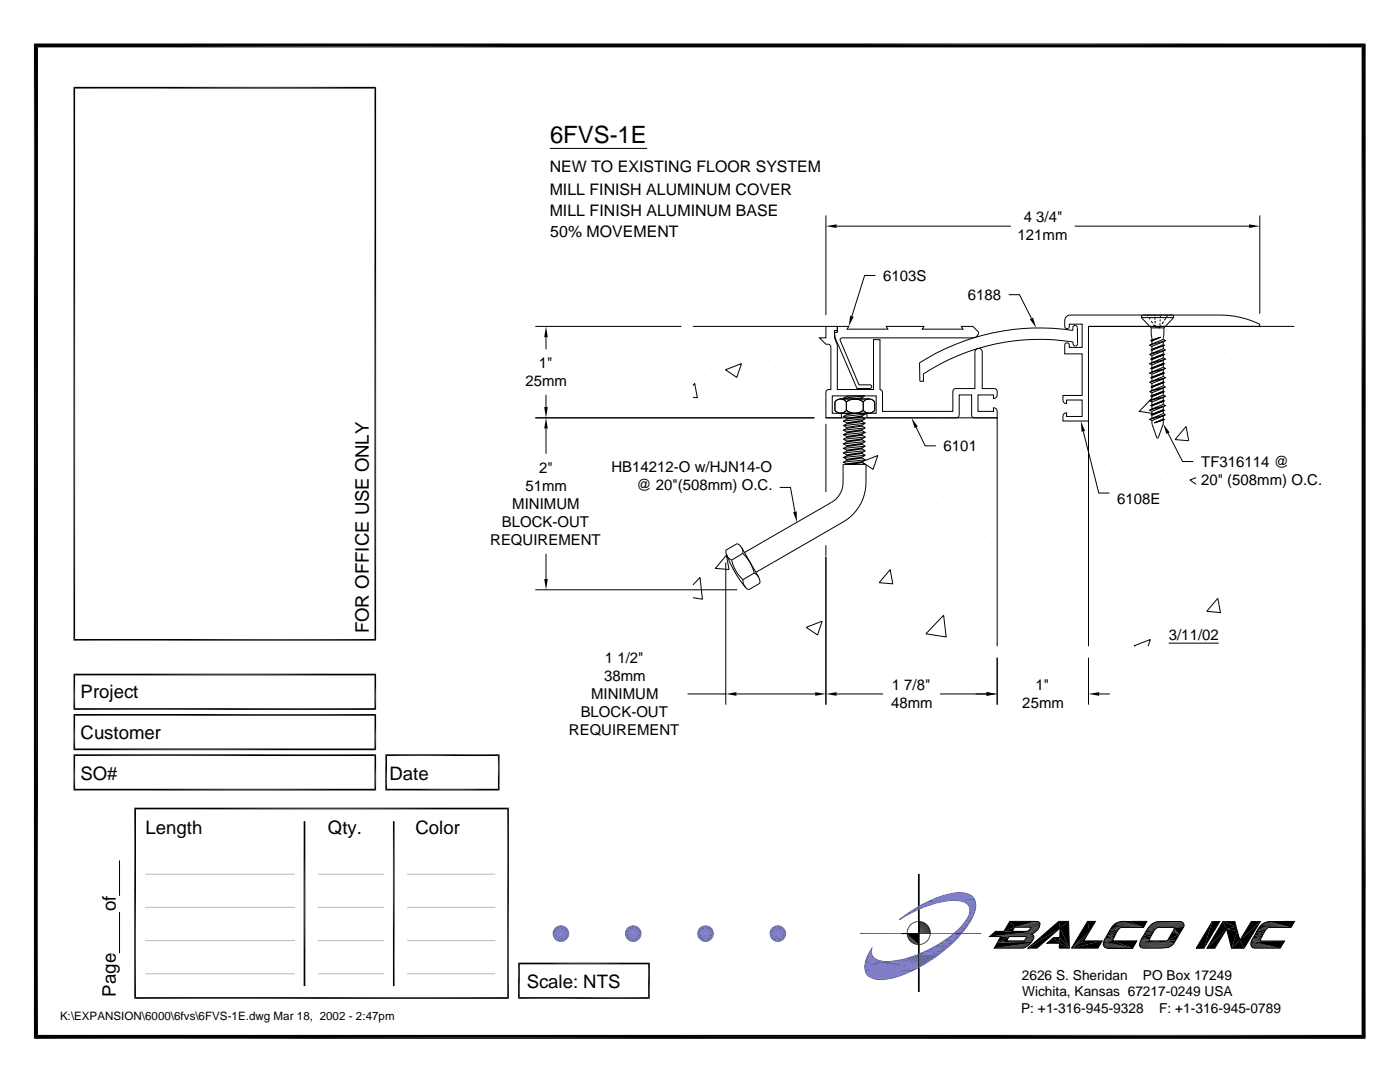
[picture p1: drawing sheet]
<svg xmlns="http://www.w3.org/2000/svg" width="279mm" height="216mm" viewBox="0 0 279 216" stroke-linecap="round" stroke-linejoin="round" font-family="sans-serif">
<g fill="none" stroke="#000" stroke-width=".2">
<path d="M7.2 9.1h264.9v197.8h-264.9zM109.7 29.6h19.4M164.8 43v19.9M167 45.1h34.7M174.7 55h-2.1l-2.6 8.1M201.3 58.8h2.2l2.3 4.7M214.5 45.1h34.8M251.4 43v19.6M106.8 65.1h29.2M109 67.3v2.4M109 78.8v2.4M138.3 65.1h26.5"/>
<path d="M138.3 76.9l.3-.4 .6 2.9-.9-.1M142 73.6h.1M148 72.6l-3.2 1.2 2.2 1.5 1-2.7M150.3 70.9h.1M151.1 68.2h.1M153.4 72.1h.1M157.7 67.7h.1M164.8 65.1h2.3v.9h-.5v1.4l.5 1.5v8.8h7.2v-9.9h1.3v9.9l.4 .2 .1 .4v3.8h14.1v-4a.58 .58 0 0 1 .5-.6h3.9v-7.3a.74 .74 0 0 1 .7-.7 .74 .74 0 0 1 .7 .7v7.3h2.4a.58 .58 0 0 1 .6 .6 1.23 1.23 0 0 1-.3 1.3l-.4 .1v-.7h-3.1v3.3h3.1v-.7h.2a.63 .63 0 0 1 .5 .7v1.3h-4.5a.54 .54 0 0 1-.6-.6v-4h-2.5v4a.54 .54 0 0 1-.5 .6h-17.9v-.9h1.9v-3.5h-8.8v3.5h1.8v.9h-3.1v-5.1a.54 .54 0 0 1 .6-.6h.4v-8.4a.58 .58 0 0 0-.5-.6h-.5l-1.2-1.3h1.2zM167.1 65.1h2.3l-.3 .6h8.1l-.3-.6h7.5l-.3 .6h8.1l-.3-.6h2.3l1.1 1.2a1.16 1.16 0 0 1-1.1 1.1l-26.3 .1-.2 .2v.3l3.7 8.8h2.2a.36 .36 0 0 1 .4 .4 .36 .36 0 0 1-.4 .3h-2.6l-4.3-10.1-.1-1.1h.5zM167.8 79.6h5.6M172.1 79.5v-.1l-1.8 .2M172.1 79.5l-.5 .1"/>
<path d="M172.1 79.5l.1 .1M172.5 79h-2.9l-.6 .1-.7 .4 .3 .1M172.5 79l-4.2 .5M172.5 79l-.4 .4M183.5 72.4a44.7 44.7 0 0 1 30.6-6.5v-.5a.46 .46 0 0 1 .4-.5 .46 .46 0 0 1 .5 .5l.1 3.2a.46 .46 0 0 1-.5 .4 .46 .46 0 0 1-.5-.4v-.4a42.4 42.4 0 0 0-29.8 6.4v1.5h-.7zM212.8 63.2l.8-.3h29.8a17.8 17.8 0 0 1 8 1.8v.3l-.3 .1h-33.9v18.9h-5.1l.1-1.1 .4-.5h.3v.7h3.1v-3.3h-3.1v.7l-.5-.1-.2-.3-.1-1.2h3.9v-8.3h-3.5v-1.7a.46 .46 0 0 1 .4-.5 .46 .46 0 0 1 .5 .5v.4h2.6v-4.6h-2.6v.5a.46 .46 0 0 1-.5 .4 .46 .46 0 0 1-.4-.4 2.13 2.13 0 0 1 .3-2zM220.6 73.8h.1M227.8 63.4l.1-.5h.1h6h.2v.5M227.8 63.4l1.9 2 .2 2.4-.2 .2 .2 .1v.5l-.5 .3 .5 .2v.6l-.2 .1M227.8 63.4h6.4M229 62.9l.1 .2M229.3 63.4l.2 .3"/>
<path d="M229.4 76.3l.5 .2v.6M229.4 78.1l.5 .3v.6l-.2 .1 .2 .1v.6l-.5 .2 .5 .2v.6l-.2 .1 .2 .1v.6l-.5 .3 .5 .2M229.4 70.7l.5 .3M229.7 77.2l.2 .1v.6l-.5 .2M229.7 69.8l.2 .1M229.7 65.4h2.6M229.8 64.1l.2 .4M229.9 71v.5l-.2 .1 .2 .2M229.9 69.9v.6l-.5 .2M229.9 71.8v.5l-.5 .3 .5 .2v.6l-.2 .1 .2 .1v.6l-.5 .2 .5 .3M229.9 74.7v.5l-.2 .2 .2 .1v.6l-.5 .2M229.9 67.8l1.7-.5-1.7 .8"/>
<path d="M229.9 79.5l-2.5 2.6 2.5 .4M229.9 77.1l-.2 .1M230.2 64.8l.3 .3M230.4 62.9h.1M230.5 63.2v.1M230.5 63.4v.4M230.5 64.1v.4M230.5 64.9l.1 .3M230.6 65.3h.2M231 65.3h.4M231.5 64.5v.4M231.5 63.7v.4"/>
<path d="M231.6 63v.3M231.6 67.3l-1.9 .7M231.7 64.9l-.2 .4v-.2M232.2 70.8v.6l.4 .2-.4 .3M232.2 70.6l.2 .1-.2 .1M232.2 72.5l.2 .1-.2 .1M232.2 73.3l.4 .2-.4 .2M232.2 74.3l.2 .1-.2 .1M232.2 75.1l.4 .3-.4 .2M232.2 75.6v.6l.2 .1M232.2 77.4v.6l.2 .1M232.2 78.8l.4 .3-.4 .2"/>
<path d="M232.2 79.9l.2 .1-.2 .1M232.2 67.7l.4 .3-.4 .2M232.2 68.8l.2 .1-.2 .1M232.2 69l-2.3 .9M232.2 69.6l-2.3 .9M232.2 75.6l-2.3 .9M232.2 76.2l-2.3 .9M232.2 70l-2.3 1M232.2 70.6l-2.3 .9M232.2 70.8l-2.3 1M232.2 71.9l-2.3 .9M232.2 71.4l-2.3 .9"/>
<path d="M232.2 73.7l-2.3 1M232.2 73.3l-2.3 .9M232.2 72.5l-2.3 .9M232.2 72.7l-2.3 .9M232.2 75.1l-2.3 1M232.2 74.3l-2.3 .9M232.2 74.5l-2.3 1M232.2 78.3l-2.3 .9M232.2 79.9l-2.3 .9M232.2 79.3l-2.3 .9M232.2 78.8l-2.3 1M232.2 78l-2.3 1"/>
<path d="M232.2 77.4l-2.3 1M232.2 77l-2.3 .9M232.2 76.4l-2.3 .9M232.2 68.2v.6M232.2 69v.6M232.2 70v.6M232.2 71.9v.6M232.2 72.7v.6M232.2 73.7v.6M232.2 74.5v.6M232.2 78.3v.5M232.2 79.3v.6"/>
<path d="M232.2 77l.4 .2M232.2 68.2l-2.3 .9M232.2 67.7l-2.3 .9M232.2 68.8l-2.3 .9M232.2 69.6l.4 .2M232.2 64.2l-.3 .4M232.3 65.4l-.1 2.3M232.4 76.3l-.2 .1v.6M232.4 70.7l-2.7 .9M232.4 72.6l-2.7 .9M232.4 74.4l-2.7 1M232.4 80l-2.7 .9"/>
<path d="M232.4 78.1l-2.7 1M232.4 76.3l-2.7 .9M232.4 78.1l-.2 .2M232.4 68.9l-2.7 .9M232.6 69.8l-.4 .2M232.6 69.8l-3.2 .9M232.6 71.6l-3.2 1M232.6 75.4l-3.2 .9M232.6 73.5l-3.2 .9M232.6 77.2l-3.2 .9M232.6 79.1l-3.2 .9M232.6 77.2l-.4 .2"/>
<path d="M232.6 68l-3.2 .9M232.7 63.5l-.3 .4M233 62.9l-.2 .4M234.2 63.4l-1.9 2M244.3 70.4h.1M244.9 76.4h.1M254.8 79.8h.1M255 71.8h.1M256.3 74.9h.1M258.3 65.1h-41.1v63.8M106.8 83.4h55.7M109 85.5v5.1"/>
<path d="M141.4 90h.1M150.5 83.3h.1M155.6 97.3h2.2l.8 4.8M158.4 97.1h.1M158.6 87.8h.1M164.8 83.4h34.2v45.5M164.8 84.6v13.6M167.8 82.5h5.6M168.3 87.7l.7 .3v.2M168.3 91.3l.7 .4M168.3 84.9l.7 .4M168.3 86.7l.7 .4"/>
<path d="M168.8 82.5l.2 .2M168.9 81.9a2.69 2.69 0 0 0 3.4 0M168.9 80.2a2.69 2.69 0 0 1 3.4 0M168.9 80.2a1.4 1.4 0 0 0-2.3 0v1.7a1.4 1.4 0 0 0 2.3 0M168.9 80.2v1.7M169 91.9l-.7 .3 .7 .4M169 88.2l-.7 .4 .7 .3M169 89.1l-.7 .4 .7 .3M169 90l-.7 .4 .7 .3M169 85.5l-.7 .3 .7 .4M169 82.7l-.7 .4 .7 .4M169 83.7l-.7 .3 .7 .4"/>
<path d="M169 91l-.7 .3M169 83.5v.2M169 84.4v.2M169 85.3v.2M169 86.2v.2M169 87.1v.2M169 88.9v.2M169 89.8v.2M169 90.7v.3M169 91.7v.2M169 92.6v.1M169 84.6l-.7 .3"/>
<path d="M169 86.4l-.7 .3M169 87.3l-.7 .4M169.5 82.5h-.5M170.9 82.5l-1.9 .2M172.1 91.2v.2l.6 .4-.6 .3M172.1 92.1v.2l.6 .4M172.1 84.8v.2l.6 .4M172.1 85.9l.6 .4-.6 .3v.2M172.1 86.8l.6 .4-.6 .4v.2M172.1 83.9v.2l.6 .4M172.1 83.9l-3.1 .5M172.1 83.2l-3.1 .5"/>
<path d="M172.1 83l-3.1 .5M172.1 84.8l-3.1 .5M172.1 84.1l-3.1 .5M172.1 85.7l-3.1 .5M172.1 86.6l-3.1 .5M172.1 85.9l-3.1 .5M172.1 87.6l-3.1 .4M172.1 86.8l-3.1 .5M172.1 87.8l-3.1 .4M172.1 91.2l-3.1 .5M172.1 90.5l-3.1 .5M172.1 89.4l-3.1 .4"/>
<path d="M172.1 90.3l-3.1 .4M172.1 89.6l-3.1 .4M172.1 91.4l-3.1 .5M172.1 88.5l-3.1 .4M172.1 88.7l-3.1 .4M172.1 92.3l-2.5 .4M172.1 92.1l-3.1 .5M172.1 85l-3.1 .5M172.1 87.8l.6 .3M172.1 89.6l.6 .3M172.1 88.7l.6 .3M172.1 85.7v.2"/>
<path d="M172.1 92.2l.7 .5M172.1 92.1l3.1-1.2-1 2.8-1.4-1M172.3 80.2a1.4 1.4 0 0 1 2.3 0v1.7a1.4 1.4 0 0 1-2.3 0M172.3 80.2v1.7M172.4 82.5l.3 .1-.6 .4v.2l.6 .3M172.7 88.1l-.6 .4v.2M172.7 89l-.6 .4v.2M172.7 89.9l-.6 .4v.2l.6 .3M172.7 83.5l-4.4 .5M172.7 82.6l-4.4 .5M172.7 84.5l-4.4 .4M172.7 90.8l-4.4 .5"/>
<path d="M172.7 86.3l-4.4 .4M172.7 87.2l-4.4 .5M172.7 88.1l-4.4 .5M172.7 89l-4.4 .5M172.7 89.9l-4.4 .5M172.7 91.8l-4.4 .4M172.7 85.4l-4.4 .4M172.7 90.8l-.6 .4M172.7 84.5l-.6 .3M172.7 85.4l-.6 .3M172.7 83.5l-.6 .4M173.1 92h.1"/>
<path d="M173.6 95.1h.1M175 93.5h.1M182.7 98.1h.1M182.9 85.3l1.7 3.7h2.2M187.4 84h.1M197 91.9h.1M197.4 93h.1M216.2 86.1l3.1 12.3h2.1M220 88.9h.1M221.8 94.1h.1M228.2 84.4h.1M229.7 82.8l.2 .1"/>
<path d="M229.9 82.1v.6l-.2 .1M229.9 83.5l-.5 .2 .5 .2M229.9 82.9v.6M232.2 83.8l-.1 .9-.9 2.6-.2 .1-.2-.1-.9-2.6v-.8M232.2 82v.5l.4 .3M232.2 80.7l.4 .2-.4 .3M232.2 81.7l.2 .2-.2 .1M232.2 83.6l.2 .1-.2 .1M232.2 81.7l-2.3 1M232.2 80.1l-2.3 .9M232.2 81.2l-2.3 .9M232.2 80.7l-2.3 .9"/>
<path d="M232.2 83l-2.3 .9M232.2 82l-2.3 .9M232.2 82.5l-2.3 1M232.2 80.1v.6M232.2 81.2v.5M232.2 83v.6M232.2 83.6l-1.8 .8M232.4 83.7l-2 .7 1.8-.6M232.4 81.9l-2.7 .9M232.6 80.9l-3.2 1M232.6 82.8l-3.2 .9M232.6 82.8l-.4 .2"/>
<path d="M232.9 94.4h.1M233.1 86.4l2.9 5.7h2.1M236.7 85.1l.5 2.8-2.7-.2zM238.7 95.3l-1.2 .5 1.2 .8M243.7 85.5h.1M106.8 117.7h40.3M109 110.5v5M138.3 116.7l1.4-1.5 .5 4.4-1.9-.3M139.7 114.2h.1M144.8 112.2v28.4M144.9 110.6a23.6 23.6 0 0 0 3.9 6.6M145 110.8l.5 2.8-2.7-.2z"/>
<path d="M146 111.8l.2 .7a7.7 7.7 0 0 0 2.1 3.2M146.7 105.7h.1M147.1 108.5l-2.3 1.3a2.02 2.02 0 0 0 1.2 2M147.1 108.5a1.85 1.85 0 0 1 1.2 1.9M148 109.3l3.4 5.9M148.3 110.4l1.4 1.8 .8 2.1M148.3 110.4l-2.3 1.4M148.6 110.3l17.4-10.1a4.6 4.6 0 0 0 2.3-3.9v-3.6h4.5a16.8 16.8 0 0 1-.4 6.1 9.1 9.1 0 0 1-4.1 5.4l-17.4 10M150.5 114.3a2.02 2.02 0 0 1 1.2 2.1l-2.3 1.3a2.04 2.04 0 0 1-1.1-2M150.5 114.3l-2.2 1.4M163.4 119.9h.1M164 115.2h.1"/>
<path d="M164.8 108.8v2.1M164.8 111.1v29.5M173.1 110.3h.1M174.9 118.4h.1M175.5 102h.1M177.7 113.7l.5 2.8-2.7-.2zM185.9 103.5h.1M186.9 100.5h.1M188.4 116.2h.1M192.1 116.2h.1M196.5 107h.1M218.9 119.3h.1"/>
<path d="M219.5 104.1h.1M220.9 112.4h.1M229.9 114.9h.1M231.4 100.2h.1M232.3 110.9h.1M237 118.3h.1M242.6 115.9h.1M243 119.4l.6 2.8-2.8-.2zM243.2 100.7h.1M249.6 108.6h.1M255.7 101.2h.1M256.5 110.4h.1"/>
<path d="M137.2 138.5h7.6M147 138.5h15.7M148.9 128.8h.1M150.2 128.6h.1M160.9 125.2l3.2-1.2-.9 2.7zM167 138.5h9.2M172.5 125.4h.1M176.8 124.1h.1M187.6 138.5h9.3M188.3 122.8l.5 4.3-4-.6zM195.9 122.2h.1M199 131.2v9.4"/>
<path d="M217.2 131.2v9.4M219.4 138.5h2.1M220.3 128.8h.1M226.5 128.9l-.1-.1 3.2-1.2-.5 1.3M237.6 126.6h.1"/>
</g>
<g fill="#000">
<path d="M6.8 8.7h265.7l-264.9 .8zM7.6 9.5l264.9-.8-.8 .8zM271.7 9.5l.8 197.8-.8-.8zM271.7 9.5l.8-.8v198.6zM164.8 45.1l2.2-.3v.7zM249.3 44.8l2.1 .3-2.1 .4zM109 65.1l.3 2.2h-.7zM169.7 63l.7 .2-1 1.9zM205.5 63.7l.7-.3 .6 2zM109 83.4l.3 2.1h-.7zM108.6 81.2h.7l-.3 2.2zM181.9 83.4l1.3 1.7-.7 .3z"/>
<path d="M215.7 84l.9 2-.7 .2zM232.1 84.5l1.3 1.8-.6 .3zM108.6 115.5h.7l-.3 2.2zM158.3 102.2l.7-.2v2.2zM144.8 138.5l2.2-.4v.7zM162.7 138.1l2.1 .4-2.1 .3zM164.8 138.5l2.2-.4v.7zM196.9 138.1l2.1 .4-2.1 .3zM217.2 138.5l2.2-.4v.7zM6.8 8.7l.8 197.8-.8 .8zM6.8 8.7l.8 .8v197zM6.8 207.3l.8-.8h264.1z"/>
<path d="M6.8 207.3l264.9-.8 .8 .8z"/>
</g>
<path d="M14.8 17.3v110.5M74.9 17.3v110.5M14.7 127.7h60.4M14.8 134.4v7.2M74.9 134.4v7.2M14.8 142.5v7.2M14.8 150.5v7.2M74.9 142.5v7.2M74.9 150.5v7.2M78.6 163.9v32.9M101.4 161.2v38.1" fill="none" stroke="#000" stroke-width=".32"/>
<g fill="none" stroke="#000" stroke-width=".34">
<path d="M14.7 17.5h60.4M14.7 134.6h60.4M14.7 141.5h60.4M14.7 157.6h60.4M14.7 150.7h60.4M14.7 149.5h60.4M14.7 142.6h60.4M26.8 161.3h74.8M27 161.2v38.1M60.8 163.9v32.9M26.8 199.1h74.8M103.4 199.1h26.3"/>
<path d="M103.4 192.3h26.3M103.6 192.1v7.2M129.5 192.1v7.2"/>
</g>
<g fill="#5c5cb8">
<path d="M111.9 186.3l1.7-.4v.4z"/>
<path d="M111.9 186.3l1.5-.7 .2 .3z"/>
<path d="M111.9 186.3l1.3-1 .2 .3z"/>
<path d="M113 185l.2 .3-1.3 1z"/>
<path d="M112.6 184.8l.4 .2-1.1 1.3z"/>
<path d="M112.3 184.7l.3 .1-.7 1.5z"/>
<path d="M111.9 184.6l.4 .1-.4 1.6z"/>
<path d="M111.6 184.7l.3-.1v1.7z"/>
<path d="M111.2 184.8l.4-.1 .3 1.6z"/>
<path d="M110.9 185l.3-.2 .7 1.5z"/>
<path d="M110.6 185.3l.3-.3 1 1.3z"/>
<path d="M110.6 185.3l1.3 1-1.5-.7z"/>
<path d="M110.4 185.6l1.5 .7-1.6-.4z"/>
<path d="M110.3 185.9l1.6 .4h-1.6z"/>
<path d="M110.3 186.3h1.6l-1.6 .4z"/>
<path d="M110.3 186.7l1.6-.4-1.5 .7z"/>
<path d="M110.4 187l1.5-.7-1.3 1z"/>
<path d="M110.6 187.3l1.3-1-1 1.3z"/>
<path d="M111.9 186.3l-.7 1.5-.3-.2z"/>
<path d="M111.9 186.3l-.3 1.6-.4-.1z"/>
<path d="M111.9 186.3v1.7l-.3-.1z"/>
<path d="M111.9 186.3l.4 1.6-.4 .1z"/>
<path d="M111.9 186.3l.7 1.5-.3 .1z"/>
<path d="M111.9 186.3l1.1 1.3-.4 .2z"/>
<path d="M111.9 186.3l1.3 1-.2 .3z"/>
<path d="M111.9 186.3l1.5 .7-.2 .3z"/>
<path d="M111.9 186.3l1.7 .4-.2 .3z"/>
<path d="M111.9 186.3h1.7v.4z"/>
<path d="M140.8 186.3l1.6-.4 .1 .4z"/>
<path d="M140.8 186.3l1.5-.7 .1 .3z"/>
<path d="M140.8 186.3l1.3-1 .2 .3z"/>
<path d="M141.8 185l.3 .3-1.3 1z"/>
<path d="M141.5 184.8l.3 .2-1 1.3z"/>
<path d="M141.2 184.7l.3 .1-.7 1.5z"/>
<path d="M140.8 184.6l.4 .1-.4 1.6z"/>
<path d="M140.4 184.7l.4-.1v1.7z"/>
<path d="M140.1 184.8l.3-.1 .4 1.6z"/>
<path d="M139.8 185l.3-.2 .7 1.5z"/>
<path d="M139.5 185.3l.3-.3 1 1.3z"/>
<path d="M139.5 185.3l1.3 1-1.5-.7z"/>
<path d="M139.3 185.6l1.5 .7-1.6-.4z"/>
<path d="M139.2 185.9l1.6 .4h-1.7z"/>
<path d="M139.1 186.3h1.7l-1.6 .4z"/>
<path d="M139.2 186.7l1.6-.4-1.5 .7z"/>
<path d="M139.3 187l1.5-.7-1.3 1z"/>
<path d="M139.5 187.3l1.3-1-1 1.3z"/>
<path d="M140.8 186.3l-.7 1.5-.3-.2z"/>
<path d="M140.8 186.3l-.4 1.6-.3-.1z"/>
<path d="M140.8 186.3v1.7l-.4-.1z"/>
<path d="M140.8 186.3l.4 1.6-.4 .1z"/>
<path d="M140.8 186.3l.7 1.5-.3 .1z"/>
<path d="M140.8 186.3l1 1.3-.3 .2z"/>
<path d="M140.8 186.3l1.3 1-.3 .3z"/>
<path d="M140.8 186.3l1.5 .7-.2 .3z"/>
<path d="M140.8 186.3l1.6 .4-.1 .3z"/>
<path d="M140.8 186.3h1.7l-.1 .4z"/>
<path d="M126.4 186.3l1.6-.4v.4z"/>
<path d="M126.4 186.3l1.5-.7 .1 .3z"/>
<path d="M126.4 186.3l1.3-1 .2 .3z"/>
<path d="M127.4 185l.3 .3-1.3 1z"/>
<path d="M127.1 184.8l.3 .2-1 1.3z"/>
<path d="M126.7 184.7l.4 .1-.7 1.5z"/>
<path d="M126.4 184.6l.3 .1-.3 1.6z"/>
<path d="M126 184.7l.4-.1v1.7z"/>
<path d="M125.6 184.8l.4-.1 .4 1.6z"/>
<path d="M125.3 185l.3-.2 .8 1.5z"/>
<path d="M125.1 185.3l.2-.3 1.1 1.3z"/>
<path d="M125.1 185.3l1.3 1-1.5-.7z"/>
<path d="M124.9 185.6l1.5 .7-1.6-.4z"/>
<path d="M124.8 185.9l1.6 .4h-1.7z"/>
<path d="M124.7 186.3h1.7l-1.6 .4z"/>
<path d="M124.8 186.7l1.6-.4-1.5 .7z"/>
<path d="M124.9 187l1.5-.7-1.3 1z"/>
<path d="M125.1 187.3l1.3-1-1.1 1.3z"/>
<path d="M126.4 186.3l-.8 1.5-.3-.2z"/>
<path d="M126.4 186.3l-.4 1.6-.4-.1z"/>
<path d="M126.4 186.3v1.7l-.4-.1z"/>
<path d="M126.4 186.3l.3 1.6-.3 .1z"/>
<path d="M126.4 186.3l.7 1.5-.4 .1z"/>
<path d="M126.4 186.3l1 1.3-.3 .2z"/>
<path d="M126.4 186.3l1.3 1-.3 .3z"/>
<path d="M126.4 186.3l1.5 .7-.2 .3z"/>
<path d="M126.4 186.3l1.6 .4-.1 .3z"/>
<path d="M126.4 186.3h1.6v.4z"/>
<path d="M155.2 186.3l1.6-.4 .1 .4z"/>
<path d="M155.2 186.3l1.5-.7 .1 .3z"/>
<path d="M155.2 186.3l1.3-1 .2 .3z"/>
<path d="M156.3 185l.2 .3-1.3 1z"/>
<path d="M156 184.8l.3 .2-1.1 1.3z"/>
<path d="M155.6 184.7l.4 .1-.8 1.5z"/>
<path d="M155.2 184.6l.4 .1-.4 1.6z"/>
<path d="M154.9 184.7l.3-.1v1.7z"/>
<path d="M154.5 184.8l.4-.1 .3 1.6z"/>
<path d="M154.2 185l.3-.2 .7 1.5z"/>
<path d="M153.9 185.3l.3-.3 1 1.3z"/>
<path d="M153.9 185.3l1.3 1-1.5-.7z"/>
<path d="M153.7 185.6l1.5 .7-1.6-.4z"/>
<path d="M153.6 185.9l1.6 .4h-1.6z"/>
<path d="M153.6 186.3h1.6l-1.6 .4z"/>
<path d="M153.6 186.7l1.6-.4-1.5 .7z"/>
<path d="M153.7 187l1.5-.7-1.3 1z"/>
<path d="M153.9 187.3l1.3-1-1 1.3z"/>
<path d="M155.2 186.3l-.7 1.5-.3-.2z"/>
<path d="M155.2 186.3l-.3 1.6-.4-.1z"/>
<path d="M155.2 186.3v1.7l-.3-.1z"/>
<path d="M155.2 186.3l.4 1.6-.4 .1z"/>
<path d="M155.2 186.3l.8 1.5-.4 .1z"/>
<path d="M155.2 186.3l1.1 1.3-.3 .2z"/>
<path d="M155.2 186.3l1.3 1-.2 .3z"/>
<path d="M155.2 186.3l1.5 .7-.2 .3z"/>
<path d="M155.2 186.3l1.6 .4-.1 .3z"/>
<path d="M155.2 186.3h1.7l-.1 .4z"/>
</g>
<path d="M76.9 150.7h22.8M76.9 157.6h22.8M77.1 150.5v7.2M197.5 186.7h8.7M249.7 189h5.8" fill="none" stroke="#000" stroke-width=".34"/>
<path d="M99.5 150.5v7.2M199.1 187.9h6.8M202.5 184.9h5M221.9 184.9h6.3M251.4 184.9h6.3" fill="none" stroke="#000" stroke-width=".32"/>
<g fill="none" stroke="#000" stroke-width=".2">
<path d="M183.3 174.5h.1v23.3h-.1zM183.4 174.5v6.4M183.3 183.9h.1M183.3 188.5h.1M183.4 181.4v7.1M183.4 190.4v7.4M197.5 186.9l1.2-1.1h1.6l1.2-1.9h5.2a.71 .71 0 0 1 .8 .3 .71 .71 0 0 1-.1 .8l-.6 .9-.9 .5 .1 .1a.71 .71 0 0 1 0 1.2l-.7 .9-1.1 .6h-5.8l1.3-2.3zM197.5 186.8h8.8M198.4 189.1h6.2M198.7 185.9h8.1M201.4 186.9h3.4a.84 .84 0 0 1-.6 .8h-3.3zM202.5 184.9h5"/>
<path d="M204.5 189.1l-6.1 .1M220.4 189.1h5.7M220.6 189.1h5.5M221.1 189.2h5M221.8 185.1h2.1M221.9 185h6.3M222.2 187.7h4.7M225.3 183.9h3.6M227.4 188.8h6.4M227.4 188.7h6.6M227.4 188.5h6.7M227.5 188.2h6.8"/>
<path d="M227.5 188.8h6.1M227.6 189h5.7M227.7 189.1h5.4M227.8 189.1h4.6M229.2 185.1h2.1M229.2 185h7.1M229.4 184.8h6.9M229.6 184.7h6.7M229.6 184.6h6.7M229.8 184.5h6.5M229.8 184.4h6.5M229.9 184.4h6.4"/>
<path d="M230 184.4h6.3M230 184.3h6.2M230.2 184.2h6M230.2 184.1h5.9M230.4 184h5.7M230.6 184h5.3M230.7 183.9h5.2M231 183.9h4.8M233.4 189h-5.8M233.5 188.9h-6M244 183.9h2.4l1.1 3.7 2.2-3.7h1.8l-3.2 5.3h-2.5l-1-3.8-2.4 3.8h-1.5zM249.7 187.8h6.6"/>
<path d="M249.9 189.1h5.6M251.2 185.1h2.1M251.4 185h6.3M251.7 184.6a2.82 2.82 0 0 1 2-.7h4.6l-.6 1.2h-4.5a4.1 4.1 0 0 0-1.6 2.6l4.7 .1-.8 1.4h-5a.9 .9 0 0 1-.8-.5 .9 .9 0 0 1 .1-1l1.1-2zM253.3 183.9h5M253.5 183.9h4.8"/>
</g>
<g fill="#000">
<path d="M183.3 188.4l.1 .1zM183.3 188.5l.1 1.9h-.1zM183.3 186.3h.1zM183.3 180.9l.1 .5-.1 .1zM183.3 188.5h.1v1.9zM183.3 180.9h.1v.5zM197.5 186.9l1.2-1.1 8.1 .1zM199.1 188.1l6.6 .1-7.3 1zM199.7 186.9h1.7l-2.3 1.2zM199.1 188.1l2.3-1.2-.5 .8zM201.5 183.9h5.2l-4.2 1.1zM201.5 183.9l1 1.1-2.2 .8z"/>
<path d="M200.3 185.8l2.2-.8-.5 .8zM202.5 185l4.3-1.1zM204.3 187.7l1.6 .2zM204.3 187.7h1.7zM204.6 187.5l1.5 .1h-1.7zM204.7 187.3l1.5 .1-1.6 .1zM204.8 186.9l1.5 .1h-1.4zM204.8 187.2l1.5 .1h-1.6zM204.9 187h1.4l-1.5 .2zM198.4 189.2l6.7-.5zM205 185.8l1.8 .1zM198.4 189.2l6.8-.6z"/>
<path d="M205.1 185.8l.2-.1 1.5 .2zM198.4 189.2l6.9-.6zM198.4 189.2l7.1-.8-.2 .2zM205.5 185.5h1.6l-1.8 .2zM198.4 189.2l7.2-.9-.1 .1zM205.6 185.3l1.6 .1-1.7 .1zM205.7 185.2l1.6 .1h-1.7zM205.7 185h1.7l-1.7 .2zM198.4 189.2l7.3-1zM197.5 186.9l8.5-.4zM204.3 187.7h1.7l-.1 .2zM204.4 187.6h1.7l-.1 .1z"/>
<path d="M204.6 187.5l1.6-.1-.1 .2zM197.5 186.9l8.7-.7-.3 .2zM204.7 187.3h1.6l-.1 .1zM204.8 187.2l1.5-.1v.2zM204.8 187.2l1.5-.2v.1zM204.8 186.9l1.5-.1v.2zM197.5 186.9l9-.8-.3 .1zM197.5 186.9l9.1-1zM197.5 186.9l9.3-1zM204.9 185.8l1.9 .1zM202.5 185l4.5-1.1zM205.3 185.7l1.7-.1-.2 .3z"/>
<path d="M202.5 185l4.6-1.1zM205.3 185.7l1.8-.2zM202.5 185l4.7-1.1zM205.5 185.5l1.7-.1-.1 .1zM202.5 185l4.8-1zM205.6 185.3h1.7l-.1 .1zM202.5 185l4.8-1h.1zM205.7 185.2l1.6-.1v.2zM205.7 185.2l1.7-.2zM202.5 185l5-.9zM205.5 185l2-.1zM205.6 185l1.9-.1z"/>
<path d="M205.7 185l1.8-.1-.1 .1zM202.5 185l5-.9 .1 .1zM202.5 185l5-.4v.1zM202.5 185l5.1-.6-.1 .2zM202.5 185l5.1-.8v.2zM209 188.2l1.2-1.1 1.2 1.1zM211.3 183.9h2l-1.7 1.3zM205.1 189.2l6.2-5.3 .3 1.3zM211.4 188.2l2 1h-2zM210.2 187.1h1.3l-.1 1.1zM211.5 187.1l1.9 2.1-2-1zM205.1 189.2l6.5-4-4.6 4z"/>
<path d="M211.6 185.2l1.8 4-1.9-2.1zM211.6 185.2l1.7-1.3 .1 5.3zM213.8 189.2l2.5-1.5h3.7zM213.8 189.2l3.1-2.4-.6 .9zM217 183.9l.4 1.9-3.6 3.4zM213.8 189.2l3.6-3.4-.5 1zM217 183.9h1.6l-1.2 1.9zM213.8 189.2l6.2-1.5-.9 1.5zM220.2 188.5l5.9 .7-5.9-.6zM220.2 188.4l5.9 .8-5.9-.7zM220.2 188.3l5.9 .9-5.9-.8zM220.2 188.6l5.9 .6-5.8-.4z"/>
<path d="M220.2 188.1l5.9 1.1-5.9-.9zM220.3 187.9l5.8 1.3-5.9-1.1zM220.3 187.7h1.9l-1.9 .2zM220.4 187.5h1.7l-1.8 .2zM220.6 187.2l1.6 .1-1.8 .2zM220.6 189.1h.3zM220.9 186.7l1.5 .3-1.8 .2zM221.2 186.2h1.5l-1.8 .5zM221.5 185.7l1.4 .2-1.7 .3zM221.6 185.4h1.7l-1.8 .3zM221.8 185.2l1.6 .1-1.8 .1zM220.3 187.7l1.8-.1 .1 .1z"/>
<path d="M220.3 187.7l1.8-.2v.1zM220.3 187.9l1.9-.2 3.9 1.5zM220.4 187.5l1.8-.2-.1 .2zM222.1 184.7l.2-.1 5.9 .5zM220.6 187.2l1.8-.2-.2 .3zM222.3 184.6l.2-.2 5.7 .7zM220.9 186.7l1.6-.1-.1 .4zM222.5 184.4l.2-.2 5.5 .9zM220.9 186.7l1.8-.5-.2 .4zM222.7 184.2l.1-.1 5.4 1zM221.2 186.2l1.7-.3-.2 .3zM222.8 184.1l5.4 1z"/>
<path d="M221.5 185.7l1.6-.1-.2 .3zM222.9 184.1l.3-.1 5 1.1zM221.5 185.7l1.8-.3-.2 .2zM221.6 185.4l1.8-.1-.1 .1zM223.2 184l.3-.1 4.7 1.2zM221.8 185.2h1.7l-.1 .1zM221.8 185.2l1.9-.1zM223.5 183.9l4.7 1.2zM223.7 183.9h.3zM223.7 183.9h.3l4.2 1.2zM224 183.9h1.3zM224 183.9h1.3l2.9 1.2z"/>
<path d="M222.2 187.7h4.7l-.8 1.5zM227.6 187.7h2l-2 .2zM227.7 187.5h1.6l-1.7 .2zM227.9 187.1l1.5 .3-1.7 .1zM228.2 186.7l1.5 .1-1.8 .3zM228.5 186.2l1.5 .2-1.8 .3zM228.7 185.7h1.6l-1.8 .5zM225.3 183.9h3.6l-.7 1.2zM228.9 185.5l1.5 .1-1.7 .1zM229.1 185.3l1.5 .1-1.7 .1zM229.2 185.1h1.9zM229.2 185.1h1.8l-1.9 .2z"/>
<path d="M227.6 187.7l1.8-.1zM227.6 187.7h1.8zM227.7 187.5l1.7-.1zM227.6 187.7h2zM229.4 187.7h.2zM227.6 187.9l2-.2 4.7 .6zM227.9 187.1l1.8-.3-.3 .6zM228.2 186.7l1.8-.3-.3 .4zM228.5 186.2l1.7-.3-.2 .5zM228.5 186.2l1.8-.5-.1 .2zM228.7 185.7l1.7-.1-.1 .1zM228.9 185.5l1.7-.1-.2 .2z"/>
<path d="M229.1 185.3h1.6l-.1 .1zM229.1 185.3l1.8-.1zM229.1 185.3l1.9-.2zM231.8 189.2l.2-.1zM232.7 187.7l1.6 .6zM232.9 187.7l.2-.1h1.5zM234 186l1.3 .5-2.2 1.1zM234.1 185.8l1.2 .7-1.3-.5zM234.1 185.1l.2 .1zM234.2 185.7l1.1 .8-1.2-.7zM232.5 187.7l1.8 .6zM232.4 187.7l1.9 .6z"/>
<path d="M229.8 187.7h2.6l1.9 .6zM229.6 187.7l4.7 .6zM234.3 185.5l1 1-1.1-.8zM234.3 185.5l1 1zM234.3 185.4l1 1.1zM234.3 185.2l1 1.3-1-1.1zM232.9 187.7l1.7-.1-.3 .7zM233.1 187.6l2.2-1.1-.7 1.1zM235.5 183.9h.3zM234 183.9h1.8zM234.3 185.2l2-.3-1 1.6zM241.9 183.9l-1.6 5.3h-1.6z"/>
<path d="M241.9 183.9h1.5l-3.1 5.3zM244 183.9l2.7 1-1.9 .5zM244 183.9l.8 1.5-3.9 3.8zM240.9 189.2l3.9-3.8-2.4 3.8zM244.8 185.4l2.1 .4-1.1 3.4zM244.8 185.4l1.9-.5 .2 .9zM244 183.9h2.4l.3 1zM246.9 185.8l.6 1.8-1.7 1.6zM245.8 189.2l1.7-1.6 .8 1.6zM249.6 188.4l5.9 .8-5.9-.7zM249.6 188.3l5.9 .9-5.9-.8zM249.6 188.5l5.9 .7-5.8-.5z"/>
<path d="M249.6 188.1l5.9 1.1-5.9-.9zM249.7 188.7l5.8 .5-5.8-.4zM249.7 187.9l5.8 1.3-5.9-1.1zM249.7 183.9h1.8l-4 3.7zM249.8 187.7h1.7l-1.8 .2zM249.9 187.5h1.6l-1.7 .2zM250 187.2l1.6 .1-1.7 .2zM250.2 189.1l.5 .1zM250.2 189.1l.3 .1zM250.3 186.7l1.5 .3-1.8 .2zM250.6 186.2l1.6 .1-1.9 .4zM250.9 185.7l1.5 .2-1.8 .3z"/>
<path d="M251.1 185.4l1.5 .2-1.7 .1zM251.2 185.2h1.7l-1.8 .2zM247.5 187.6l4-3.7-3.2 5.3zM249.8 187.7l1.7-.1v.1zM249.8 187.7l1.7-.2zM249.9 187.5l1.7-.2-.1 .2zM251.7 184.6l6 .5-6.2-.4zM250 187.2l1.8-.2-.2 .3zM251.7 184.6l.2-.2 5.8 .7zM250.3 186.7l1.7-.1-.2 .4zM251.9 184.4l.2-.2 5.6 .9zM250.3 186.7l1.9-.4-.2 .3z"/>
<path d="M252.1 184.2l5.6 .9zM250.6 186.2l1.8-.3-.2 .4zM252.3 184.2l.1-.1 5.3 1zM250.9 185.7l1.7-.1-.2 .3zM252.4 184.1l.3-.1 5 1.1zM251.1 185.4h1.6l-.1 .2zM251.1 185.4l1.7-.1-.1 .1zM251.1 185.4l1.8-.2zM252.7 184l.3-.1 4.7 1.2zM251.2 185.2l1.8-.1zM251.2 185.2l1.9-.1zM253 183.9h.3z"/>
<path d="M251.2 185.2l2-.1zM253 183.9h.3l4.4 1.2zM249.7 187.9l6.6-.1-.8 1.4zM253.3 183.9h5l-.6 1.2z"/>
</g>
<path d="M220.4 189.1h5.7M221.8 185.1h2.1M249.9 189.1h5.6M251.2 185.1h2.1" fill="none" stroke="#000" stroke-width=".23"/>
<path d="M198.4 189.1h6.4" fill="none" stroke="#000" stroke-width=".28"/>
<path d="M220.3 189h5.8M227.5 188.1h6.8" fill="none" stroke="#000" stroke-width=".38"/>
<path d="M198.4 189h6.6" fill="none" stroke="#000" stroke-width=".4"/>
<path d="M197.5 186.8h8.8M227.4 188.6h6.6" fill="none" stroke="#000" stroke-width=".25"/>
<path d="M227.4 188.4h6.9M229.6 184.6h6.7M249.7 187.8h2.1" fill="none" stroke="#000" stroke-width=".21"/>
<path d="M199.1 188h6.8" fill="none" stroke="#000" stroke-width=".3"/>
<path d="M197.5 186.7h8.6" fill="none" stroke="#000" stroke-width=".42"/>
<path d="M234.1 185h2.2" fill="none" stroke="#000" stroke-width=".36"/>
<g fill="#5c5cb8">
<path d="M175.1 195.4l.7 .1z"/>
<path d="M175.1 195.4h1.5z"/>
<path d="M175.8 195.5l.8-.1z"/>
<path d="M174.7 195.4h1.9z"/>
</g>
<g fill="none" stroke="#5c5cb8" stroke-width=".2">
<path d="M172.6 193.5h9.8M172.9 194.3h7.9M173 194.4h7.3M173 194.5h7.3M173.1 194.6h6.7M173.2 194.8h6.6M173.7 195h5.1M173.9 195.2h4.4M174.2 195.3h3.2M174.2 195.2h3.7M174.7 195.4h2.3M177.4 195.3h-2.9"/>
<path d="M179.3 194.9h-5.9"/>
</g>
<path d="M172.6 193.2h10.7M172.9 194.1h8.4M173 194.4h7.8M173.1 194.6h7.2" fill="none" stroke="#5c5cb8" stroke-width=".21"/>
<path d="M172.6 193.2h10.7M172.7 193.7h9.7M172.7 193.9h9.1M172.8 194.1h8.5" fill="none" stroke="#5c5cb8" stroke-width=".23"/>
<path d="M172.8 193.9h9" fill="none" stroke="#5c5cb8" stroke-width=".25"/>
<path d="M172.6 193.4h9.8" fill="none" stroke="#5c5cb8" stroke-width=".28"/>
<path d="M172.6 192.9h10.7M172.6 193.4h10.3" fill="none" stroke="#5c5cb8" stroke-width=".3"/>
<path d="M183.4 193l.6-.4z" fill="#5c5cb8"/>
<path d="M172.6 192.8h10.7" fill="none" stroke="#5c5cb8" stroke-width=".44"/>
<g fill="#5c5cb8">
<path d="M172.6 192.5l10.7 .6-10.7-.5z"/>
<path d="M172.7 192.2l10.6 .9-10.7-.6z"/>
<path d="M184 192.6l1.2-.6z"/>
<path d="M183.4 193l1.8-1z"/>
<path d="M172.7 191.9l10.6 1.2-10.6-.9z"/>
<path d="M172.7 191.9h4.3l6.3 1.2z"/>
</g>
<path d="M172.7 191.9h4.3" fill="none" stroke="#5c5cb8" stroke-width=".2"/>
<g fill="#5c5cb8">
<path d="M177 191.9h.7l5.6 1.2z"/>
<path d="M177 191.9h.7z"/>
</g>
<path d="M172.7 191.9h3.9M172.7 191.8h3.6" fill="none" stroke="#5c5cb8" stroke-width=".2"/>
<g fill="#5c5cb8">
<path d="M177.7 191.9l.4-.1 5.2 1.3z"/>
<path d="M178.1 191.8l.4-.1 4.8 1.4z"/>
</g>
<path d="M172.7 191.8h3.3" fill="none" stroke="#5c5cb8" stroke-width=".2"/>
<path d="M178.5 191.7h.4l4.4 1.4z" fill="#5c5cb8"/>
<path d="M172.7 191.8h3" fill="none" stroke="#5c5cb8" stroke-width=".21"/>
<g fill="#5c5cb8">
<path d="M178.9 191.7l.4-.1 4 1.5z"/>
<path d="M183.4 193l2.3-1.4z"/>
</g>
<path d="M172.7 191.7h2.8" fill="none" stroke="#5c5cb8" stroke-width=".32"/>
<path d="M179.3 191.6l.4-.1 3.6 1.6z" fill="#5c5cb8"/>
<path d="M172.8 191.5h2.4" fill="none" stroke="#5c5cb8" stroke-width=".2"/>
<path d="M179.7 191.5l.4-.1 3.2 1.7z" fill="#5c5cb8"/>
<path d="M172.8 191.5h2.2" fill="none" stroke="#5c5cb8" stroke-width=".2"/>
<g fill="#5c5cb8">
<path d="M180.1 191.4l.5-.1 2.7 1.8z"/>
<path d="M173 191.3l1.8 .1-2 .2z"/>
<path d="M173 191.3h1.6l.2 .1z"/>
<path d="M183.4 193l2.9-1.8z"/>
<path d="M180.6 191.3l.4-.1 2.3 1.9z"/>
<path d="M173 191.3l1.4-.2 .2 .2z"/>
<path d="M173 191.3l1.4-.2z"/>
<path d="M181 191.2l.5-.1 1.8 2z"/>
<path d="M173 191.3l1.3-.2z"/>
<path d="M173.1 190.9l1.2 .1-1.3 .3z"/>
<path d="M181.5 191.1l.5-.2 1.3 2.2z"/>
<path d="M183.4 193l3.4-2.1z"/>
<path d="M173.1 190.9l1.1-.1 .1 .2z"/>
<path d="M182 190.9l.5-.2 .8 2.4z"/>
<path d="M173.2 190.6l1 .2-1.1 .1z"/>
<path d="M173.2 190.6h.9l.1 .2z"/>
<path d="M182.5 190.7l.5-.1 .3 2.5z"/>
<path d="M183.4 193l3.9-2.5z"/>
</g>
<path d="M183.1 190.4v2.7" fill="none" stroke="#5c5cb8" stroke-width=".34"/>
<g fill="#5c5cb8">
<path d="M173.2 190.6l.8-.2 .1 .2z"/>
<path d="M183.4 190.4l3.9 .1-3.9 2.5z"/>
<path d="M173.4 190.3l.6 .1-.8 .2z"/>
<path d="M173.4 190.3h.5l.1 .1z"/>
</g>
<path d="M183.4 190.3h3.9" fill="none" stroke="#5c5cb8" stroke-width=".32"/>
<path d="M173.4 190.3l.5-.2v.2z" fill="#5c5cb8"/>
<path d="M183.9 190.3h4" fill="none" stroke="#5c5cb8" stroke-width=".4"/>
<g fill="#5c5cb8">
<path d="M173.6 189.9l.3 .2-.5 .2z"/>
<path d="M173.6 189.9h.3v.2z"/>
<path d="M173.6 189.9l.3-.2v.2z"/>
</g>
<path d="M183.9 189.9h4" fill="none" stroke="#5c5cb8" stroke-width=".44"/>
<path d="M185 189.9h3.4" fill="none" stroke="#5c5cb8" stroke-width=".38"/>
<g fill="#5c5cb8">
<path d="M173.8 189.6l.1 .1-.3 .2z"/>
<path d="M173.8 189.6h.1v.1z"/>
<path d="M173.8 189.6l.2-.2z"/>
<path d="M174 189.3l-.2 .3z"/>
</g>
<path d="M185 189.5h3.8" fill="none" stroke="#5c5cb8" stroke-width=".44"/>
<path d="M185 189.7l.9-.5 2.9 .1z" fill="#5c5cb8"/>
<path d="M185.9 189.1h3.4" fill="none" stroke="#5c5cb8" stroke-width=".4"/>
<path d="M185.9 189.2l1-.5 2.4 .1z" fill="#5c5cb8"/>
<path d="M186.9 188.6h2.9M188.2 187.8h2.4" fill="none" stroke="#5c5cb8" stroke-width=".42"/>
<path d="M186.9 188.5h2.9M187.8 188h2.4M189 187.1h2.1" fill="none" stroke="#5c5cb8" stroke-width=".28"/>
<path d="M187.3 188.3h2.5M188.2 187.7h2.4" fill="none" stroke="#5c5cb8" stroke-width=".3"/>
<path d="M187.8 188.2h2.4M189 187.4h2.1" fill="none" stroke="#5c5cb8" stroke-width=".4"/>
<path d="M188.6 187.4h2" fill="none" stroke="#5c5cb8" stroke-width=".32"/>
<g fill="#5c5cb8">
<path d="M189.5 187l2-.2-.4 .4z"/>
<path d="M189.5 187l.3-.3 1.7 .1z"/>
<path d="M189.8 186.7l.4-.3 1.3 .4z"/>
<path d="M190.2 186.4l.1-.1h1.6z"/>
<path d="M190.2 186.4l1.7-.1-.4 .5z"/>
<path d="M190.3 186.3l.2-.2 1.4 .2z"/>
<path d="M190.5 186.1l1.7-.2-.3 .4z"/>
<path d="M190.5 186.1l.4-.3 1.3 .1z"/>
<path d="M190.9 185.8l.3-.3 1 .4z"/>
<path d="M191.2 185.5h1.3l-.3 .4z"/>
<path d="M191.2 185.5l.3-.2 1 .2z"/>
<path d="M191.5 185.3l1.3-.2-.3 .4z"/>
<path d="M191.8 185l1 .1-1.3 .2z"/>
<path d="M191.8 185l1.3-.3-.3 .4z"/>
<path d="M192 184.7h1.1l-1.3 .3z"/>
<path d="M192.3 184.4l.8 .3h-1.1z"/>
<path d="M192.3 184.4l1.1-.1-.3 .4z"/>
<path d="M192.5 184.1l.9 .2-1.1 .1z"/>
<path d="M192.5 184.1l1.1-.2-.2 .4z"/>
<path d="M192.7 183.8l.9 .1-1.1 .2z"/>
<path d="M192.9 183.5l.7 .4-.9-.1z"/>
<path d="M192.9 183.5h.9l-.2 .4z"/>
<path d="M193 183.3l.8 .2h-.9z"/>
<path d="M193 183.3l1-.2-.2 .4z"/>
<path d="M179.5 183.5l.7-.4z"/>
<path d="M193.2 183l.8 .1-1 .2z"/>
<path d="M193.2 183l1-.2-.2 .3z"/>
<path d="M180 183.1l.5-.4z"/>
<path d="M193.3 182.7l.9 .1-1 .2z"/>
<path d="M180.2 183.1l.3-.4 .5-.1z"/>
<path d="M193.4 182.5l.8 .3-.9-.1z"/>
<path d="M193.4 182.5l1-.1-.2 .4z"/>
<path d="M180.5 182.7l.6-.3-.1 .2z"/>
<path d="M193.5 182.2l.9 .2-1 .1z"/>
<path d="M181.1 182.4l.6-.2-.7 .4z"/>
<path d="M193.5 182.2l1-.2-.1 .4z"/>
<path d="M181.1 182.4l1-.4z"/>
<path d="M193.5 182h1l-1 .2z"/>
<path d="M181.1 182.4l.5-.4h.5z"/>
<path d="M193.5 181.9l1 .1h-1z"/>
<path d="M193.5 181.9h1v.1z"/>
<path d="M181.6 182l.9-.2-.4 .2z"/>
<path d="M193.5 181.7l1 .2h-1z"/>
<path d="M193.5 181.7h1.1l-.1 .2z"/>
<path d="M181.6 182l.6-.4 .3 .2z"/>
<path d="M193.5 181.5l1.1 .2h-1.1z"/>
<path d="M182.2 181.6l1.1-.1-.8 .3z"/>
<path d="M193.5 181.5l1.2-.1-.1 .3z"/>
<path d="M193.5 181.3l1.2 .1-1.2 .1z"/>
<path d="M182.2 181.6l.6-.3 .5 .2z"/>
<path d="M193.5 181.1l1.2 .3-1.2-.1z"/>
<path d="M193.5 181.1l1.2-.1v.4z"/>
<path d="M182.8 181.3l.5-.4v.6z"/>
<path d="M193.4 180.9l1.3 .1-1.2 .1z"/>
<path d="M183.4 180.9l1.1 .1-.5 .1z"/>
<path d="M183.4 180.9l.6 .2-.5 .3z"/>
<path d="M183.4 180.9v.5z"/>
<path d="M193.4 180.9h1.3v.1z"/>
<path d="M183.4 180.9l1.6-.1-.5 .2z"/>
<path d="M193.4 180.9l1.4-.2-.1 .2z"/>
<path d="M193.3 180.7h1.5l-1.4 .2z"/>
</g>
<path d="M183.4 180.7h2.1" fill="none" stroke="#5c5cb8" stroke-width=".25"/>
<path d="M193.2 180.6l1.6 .1h-1.5z" fill="#5c5cb8"/>
<path d="M183.9 180.5h2" fill="none" stroke="#5c5cb8" stroke-width=".2"/>
<g fill="#5c5cb8">
<path d="M193.1 180.5l1.7 .2z"/>
<path d="M193.1 180.5l1.6-.1 .1 .3z"/>
<path d="M193 180.4h1.7z"/>
</g>
<path d="M183.9 180.5h2.5" fill="none" stroke="#5c5cb8" stroke-width=".3"/>
<g fill="#5c5cb8">
<path d="M193 180.4l1.7-.1v.1z"/>
<path d="M192.9 180.3h1.8l-1.7 .1z"/>
</g>
<path d="M184.4 180.3h2.5" fill="none" stroke="#5c5cb8" stroke-width=".2"/>
<path d="M192.9 180.3l1.8-.2v.2z" fill="#5c5cb8"/>
<path d="M185 180h3.2M185.5 179.8h3.5M185.5 179.8h3.9M185.5 179.7h4.3M190.8 179.8h3.8M191.5 179.8h3.1M192 179.9h2.7M192.3 180h2.4M185 180h2.8M192.5 180.1h2.2M192.7 180.2h2" fill="none" stroke="#5c5cb8" stroke-width=".2"/>
<path d="M184.4 180.2h2.9" fill="none" stroke="#5c5cb8" stroke-width=".23"/>
<path d="M185 179.9h3.6M184.4 180.2h2.9" fill="none" stroke="#5c5cb8" stroke-width=".25"/>
<path d="M185 179.9h3.6" fill="none" stroke="#5c5cb8" stroke-width=".28"/>
<path d="M189.8 179.7l.7-.1z" fill="#5c5cb8"/>
<g fill="none" stroke="#5c5cb8" stroke-width=".2">
<path d="M185.5 179.7h5M186 179.6h8.5M186.5 179.3h7.9M186.5 179.2h7.9M187 179.2h7.4M187 179.1h7.3M187 179h7.2M187.5 178.9h6.6M188 178.7h5.9M188.5 178.6h5.2M189 178.5h4.4M189.5 178.3h3.7"/>
<path d="M189.9 178.3h3M190.3 178.2h2.3"/>
</g>
<path d="M190.5 179.7h4.1" fill="none" stroke="#5c5cb8" stroke-width=".21"/>
<path d="M190.5 179.7h4.1" fill="none" stroke="#5c5cb8" stroke-width=".25"/>
<path d="M185.5 179.7h5M186 179.4l8.5 .1" fill="none" stroke="#5c5cb8" stroke-width=".23"/>
<g fill="#5c5cb8">
<path d="M190.3 178.2h2z"/>
<path d="M190.8 178.2h1.5z"/>
<path d="M191.2 178.1h.7z"/>
<path d="M191.2 178.1l1.1 .1z"/>
</g>
<g fill="none" stroke="#000" stroke-width=".2">
<path d="M233.2 128.3h10M23.9 171.7v7.1M23.9 182v8.2M171.6 186.3h24.2M181.1 186.3h2.2M183.3 186.3v3.6M183.3 183.9l.1 2.4M183.3 190.4v2.7M183.4 183.9v2.4M183.4 190.4v2.6M183.4 186.2h2.3M183.5 183.9v2.4"/>
<path d="M202.5 185h3.1l.1 .1-.7 .7h-3zM205.1 189.2l6.2-5.3h2l.1 5.3h-2v-1h-2.4l1.2-1.1h1.3l.1-1.9-4.6 4zM217 183.9h1.6l-2.3 3.8h3.7l-.9 1.5h-5.3zM222.1 184.7a2.76 2.76 0 0 1 2.1-.8h4.7l-.7 1.2h-4.4a4 4 0 0 0-1.7 2.6h4.8l-.8 1.5h-4.8a.93 .93 0 0 1-1-.4 .93 .93 0 0 1 0-1.1zM229.8 184.5l.6-.4 .8-.2h4.4l.5 .2 .2 .3v.5l-2.3 3.7a2.72 2.72 0 0 1-2.2 .6l-3.8-.1a.77 .77 0 0 1-.4-1.2l1.1-2.2zM230.6 185.4l.7-.3h2.8a.54 .54 0 0 1-.1 .9l-.9 1.6-.3 .1h-3.4v-.2zM241.9 183.9h1.5l-3.1 5.3h-1.6z"/>
</g>
<path d="M179.5 183.5a23.8 23.8 0 0 1 11.7-5.4 3.1 3.1 0 0 1 3.3 1.5 4.5 4.5 0 0 1-.7 3.9 28.7 28.7 0 0 1-14 11.2l-.5 .1a6.8 6.8 0 0 1-5.9 0 2.94 2.94 0 0 1-.4-3.5l1-2a1.97 1.97 0 0 0 2 2.5 17.3 17.3 0 0 0 9-2.1 18 18 0 0 0 8.2-6.7 2.03 2.03 0 0 0 .2-2.2 2.03 2.03 0 0 0-1.9-1.1 18.9 18.9 0 0 0-10.5 2.9z" fill="none" stroke="#5c5cb8" stroke-width=".2"/>
<g fill="#000">
<path d="M181 186.1l.1 .1h-.1zM181 186.2l.1 .2h-.1zM181 185.9l.1 .2h-.1zM181 186.4l.2 .1h-.2zM181 185.8l.1 .2-.1-.1zM181 186.5l.2 .2h-.2zM181 185.7l.2 .1h-.2zM181 186.7l.2 .1h-.1zM181.1 185.5l.1 .2h-.2zM181.1 186.8l.2 .1-.2 .1zM181.1 186.4l2.2 2.1zM181.1 186.5l2.2 2z"/>
<path d="M181.1 185.4l.1 .1h-.1zM181.1 187l.2 .1h-.1zM181.1 186.7l2.2 1.8zM181 186.1h.1v.1zM181 186.2h.1v.2zM181 185.9l.1 .1v.1zM181 186.4l.2 .1zM181.1 186.8l2.2 1.7zM181.2 185.2l.1 .2h-.2zM181 185.8h.2l-.1 .2zM181 186.5h.2v.2zM181.2 187.1l.2 .1-.2 .1z"/>
<path d="M181 185.7h.2v.1zM181 186.7l.2 .1zM181.2 187l2.1 1.5zM181.2 185.1l.1 .2-.1-.1zM181.1 185.5h.1v.2zM181.1 186.8h.1l.1 .1zM181.2 187.3h.2l-.1 .1zM181.2 187.1l2.1 1.4zM181.1 185.4h.2l-.1 .1zM181.1 187l.2-.1v.2zM181.3 185l.1 .2-.2-.1zM181.3 187.4h.2l-.1 .1z"/>
<path d="M181.3 187.2l2 1.3zM181.2 185.2l.1 .2zM181.2 187.1h.1l.1 .1zM181.4 184.8v.2h-.1zM181.2 185.1l.2 .1-.1 .1zM181.2 187.3h.2zM181.4 187.5h.2l-.1 .1zM181.4 187.3l1.9 1.2zM181.3 185h.1v.2zM181.3 187.4l.1-.1 .1 .1zM181.5 184.7v.2l-.1-.1zM181.5 187.6h.2l-.1 .2z"/>
<path d="M181.5 187.5l1.8 1zM181.4 184.8l.1 .1-.1 .1zM181.4 187.5l.1-.1 .1 .1zM181.5 187.6l1.8 .9zM181.6 184.6v.2l-.1-.1zM181.6 187.8l.2-.1-.1 .2zM181.5 184.7l.1 .1-.1 .1zM181.5 187.6l.1-.1 .1 .1zM181.6 187.7l1.7 .8zM181.7 184.5v.2l-.1-.1zM181.7 187.9h.2l-.1 .1zM181.6 184.6l.1 .1-.1 .1z"/>
<path d="M181.7 187.6l.1 .1-.2 .1zM181.7 187.8l1.6 .7zM181.8 184.4v.2l-.1-.1zM181.8 188l.2-.1-.1 .2zM181.7 184.5l.1 .1-.1 .1zM181.8 187.7l.1 .2h-.2zM181.8 187.9l1.5 .6zM181.8 184.4l.1-.1v.2zM181.8 184.4l.1 .1-.1 .1zM181.8 188l.1-.1h.1zM181.9 188.1l.2-.1-.1 .2zM181.9 188l1.4 .5z"/>
<path d="M181.9 184.3l.1 .1-.1 .1zM182 187.9l.1 .1-.2 .1zM181.9 184.3l.1-.1v.2zM182 188.2l.2-.1v.1zM182.1 188.1l1.2 .4zM182 184.2v.2zM182.1 188l.1 .1-.2 .1zM182 184.2l.2-.1-.1 .2zM182.2 188.2h.2l-.1 .1zM182.2 188.2l1.1 .3zM182.2 184.1v.2h-.1zM182.2 188.1l.2 .1h-.2z"/>
<path d="M182.2 184.1l.1-.1-.1 .3zM182.3 188.3l.2-.1-.1 .2zM182.3 188.2l1 .3zM182.3 184l.1 .2-.2 .1zM182.4 188.2h.1l-.2 .1zM182.3 184h.1v.2zM182.4 188.4l.2-.1zM182.5 188.3l.8 .2zM182.4 184l.1 .1-.1 .1zM182.5 188.2l.1 .1-.2 .1zM182.4 184l.2-.1-.1 .2zM182.6 188.4l.2-.1-.1 .2z"/>
<path d="M182.6 188.3l.7 .2zM182.6 183.9v.2h-.1zM182.6 188.3h.2l-.2 .1zM182.6 183.9h.1l-.1 .2zM182.7 188.5l.2-.2v.2zM182.7 188.4l.6 .1zM182.7 183.9l.1 .1-.2 .1zM182.8 188.3h.1l-.2 .2zM182.7 183.9l.2-.1-.1 .2zM182.9 188.5l.1-.1v.1zM182.9 188.4l.4 .1zM182.9 183.8v.2h-.1z"/>
<path d="M182.9 188.3l.1 .1-.1 .1zM182.9 183.8h.1l-.1 .2zM183 188.5l.2-.1v.2zM183 183.8v.2h-.1zM183 188.4h.2l-.2 .1zM183 188.4l.3 .1zM183 183.8h.2l-.2 .2zM183.3 188.4v.2h-.1zM183.2 183.8v.2h-.2zM183.2 188.4h.1l-.1 .2zM183.3 183.8v.2h-.1zM183.2 183.8h.1l-.1 .2z"/>
<path d="M183.3 188.4h.2l-.2 .2zM183.5 188.4v.2h-.2zM181.1 186.4l2.2-.1v2.2zM183.3 190.4h.1v1.3zM183.4 191.7v1.3l-.1 .1zM183.3 184l.2-.2v.2zM183.5 188.4h.1l-.1 .2zM183.3 183.8h.2l-.2 .2zM183.6 188.4v.2h-.1zM183.6 183.8v.2h-.1zM183.6 188.4h.1l-.1 .2zM183.5 183.8h.1l-.1 .2z"/>
<path d="M183.7 188.4l.1 .1-.2 .1zM183.6 184l.2-.2zM183.7 188.4l.2-.1-.1 .2zM183.7 183.9h.2l-.5 2.4zM183.6 183.8h.2l-.2 .2zM183.9 188.3v.2h-.1zM183.7 184l.2-.1v.1zM183.9 188.3h.1l-.1 .2zM183.9 183.9l.1 .1-.6 2.3zM183.8 183.8l.1 .1-.2 .1zM184 188.3l.1 .1-.2 .1zM183.9 184l.2-.1z"/>
<path d="M184 188.3l.1-.1v.2zM184 184h.2l-.8 2.3zM183.9 183.9h.2l-.2 .1zM184.1 188.2l.1 .2h-.1zM184 184l.2-.1-.1 .2zM184.1 188.2h.2l-.1 .2zM184.2 184l.1 .1-.9 2.2zM184.1 183.9h.1l-.2 .1zM184.3 188.2v.1l-.1 .1zM184.1 184.1l.2-.1zM184.3 188.2l.1-.1-.1 .2zM184.3 184.1h.1l-1 2.2z"/>
<path d="M184.2 183.9l.1 .1-.2 .1zM184.4 188.1l.1 .2h-.2zM184.3 184.1h.2l-.1 .1zM184.4 188.1h.1v.2zM184.4 184.1l.2 .1-1.2 2.1zM184.3 184l.2 .1h-.2zM184.5 188.1l.1 .1-.1 .1zM184.4 184.2l.2-.1zM184.5 188.1l.1-.1v.2zM184.6 184.2l.1 .1-1.3 2zM184.5 184.1h.1l-.2 .1zM184.6 188l.1 .1-.1 .1z"/>
<path d="M184.5 184.3l.2-.1-.1 .2zM184.6 188l.1-.1v.2zM184.7 184.3l.1 .1-1.4 1.9zM184.6 184.4l.2-.1-.1 .1zM184.6 184.1l.1 .1-.2 .1zM184.7 187.9l.1 .1-.1 .1zM184.7 187.9l.1-.1v.2zM184.8 184.4l.1 .1-1.5 1.8zM184.7 184.4h.3l-.2 .2zM184.7 184.2l.1 .1-.2 .1zM184.8 187.8l.2 .1-.2 .1zM185 187.7v.2l-.2-.1z"/>
<path d="M184.9 184.5l.1 .1-1.6 1.7zM184.8 184.6l.3-.1zM185 187.6l.1 .2-.1-.1zM184.8 184.3l.2 .1h-.3zM185 187.7l.1 .1-.1 .1zM185 184.6l.1 .1-1.7 1.6zM185 184.6h.2l-.2 .1zM185.1 187.5l.1 .2-.2-.1zM185 184.4l.1 .1-.3 .1zM185 187.6l.2 .1-.1 .1zM183.4 186.3l1.7-1.6 .1 .1zM185 184.7l.3 .1z"/>
<path d="M185.2 187.4l.1 .2zM185 184.6l.1-.1 .1 .1zM185.1 187.5l.2 .1-.1 .1zM185.1 184.8l.3 .1-.2 .1zM185.3 187.3l.1 .2-.2-.1zM183.4 186.3l1.8-1.5 .1 .1zM185 184.7l.2-.1 .1 .2zM185.2 187.4l.2 .1-.1 .1zM185.2 185h.2l-.1 .1zM185.4 187.1v.2h-.1zM183.4 186.3l1.9-1.4 .1 .2zM185.3 185.1h.2z"/>
<path d="M185.1 184.8h.2l.1 .1zM185.3 187.3h.1v.2zM185.4 187l.1 .2zM183.4 186.3l2-1.2v.1zM185.4 185.2l.2 .1-.2 .1zM185.5 186.9l.1 .1h-.2zM183.4 186.3l2-1.1 .1 .1zM185.2 185l.2-.1v.1zM185.4 187.1l.1 .1-.1 .1zM185.4 185.4h.2l-.1 .1zM185.5 186.7l.1 .2zM183.4 186.3l2.1-1v.2z"/>
<path d="M185.5 185.5l.2 .1zM185.3 185.1l.1-.1 .1 .1zM185.4 187h.2l-.1 .2zM185.5 186.6l.2 .2-.2-.1zM185.5 185.6l.2 .1-.2 .1zM185.5 186.5l.2 .1zM185.5 185.8l.2 .1h-.2zM185.6 186.3l.1 .2h-.2zM183.4 186.3l2.1-.8 .1 .1zM185.6 186l.1 .2h-.1zM185.5 185.9l.2 .1h-.1zM185.4 185.2l.1-.1 .1 .2z"/>
<path d="M185.5 186.9l.1 .1zM185.6 186.2l.1 .1h-.1zM183.4 186.3l2.2-.7v.1zM185.4 185.4l.2-.1v.1zM185.5 186.7l.2 .1-.1 .1zM183.4 186.3l2.2-.6v.2zM185.5 185.5l.1-.1 .1 .2zM185.5 186.6h.2v.2zM183.7 186.3l2-.1v.1zM185.5 185.6h.2v.1zM185.5 186.5h.2v.1zM185.5 185.8l.2-.1v.2z"/>
<path d="M185.6 186.3h.1v.2zM185.6 186h.1v.2zM185.5 185.9h.2v.1zM185.6 186.2h.1v.1z"/>
</g>
<path d="M183.4 186.2h2.3" fill="none" stroke="#000" stroke-width=".25"/>
<path d="M183.4 186.1h2.3" fill="none" stroke="#000" stroke-width=".4"/>
<path d="M183.6 183.9v2.4" fill="none" stroke="#000" stroke-width=".32"/>
<path d="M29 174.4h29.9M63.4 174.4h13.3M81.3 174.4h17.5M29 181.1h29.9M29 187.7h29.9M29 194.3h29.9M63.4 181.1h13.3M63.4 187.7h13.3M63.4 194.3h13.3M81.3 181.1h17.5M81.3 187.7h17.5M81.3 194.3h17.5" fill="none" stroke="#bababa" stroke-width=".2"/>
<text font-size="4.8" x="109.8" y="28.6">6FVS-1E</text>
<g font-size="3.7">
<text x="73.6" y="126.4" transform="rotate(-90 73.6 126.4)">FOR OFFICE USE ONLY</text>
<text x="16.1" y="139.3">Project</text>
<text x="16.1" y="147.4">Customer</text>
<text x="16.1" y="155.6">SO#</text>
<text x="77.7" y="155.6">Date</text>
<text x="29" y="166.3">Length</text>
<text x="65.4" y="166.3">Qty.</text>
<text x="82.9" y="166.3">Color</text>
<text x="23.1" y="181.9" transform="rotate(-90 23.1 181.9)">of</text>
<text x="105.1" y="197.2">Scale: NTS</text>
<text x="23.1" y="198.8" transform="rotate(-90 23.1 198.8)">Page</text>
</g>
<g font-size="3.2">
<text x="109.7" y="34.3">NEW TO EXISTING FLOOR SYSTEM</text>
<text x="109.7" y="38.9">MILL FINISH ALUMINUM COVER</text>
<text x="109.7" y="43.1">MILL FINISH ALUMINUM BASE</text>
<text x="109.8" y="47.3">50% MOVEMENT</text>
</g>
<g font-size="3">
<text x="203.1" y="48">121mm</text>
<text x="204.3" y="44.4">4 3/4&quot;</text>
<text x="176.2" y="56">6103S</text>
<text x="193.2" y="59.8">6188</text>
<text x="104.9" y="77.1">25mm</text>
<text x="107.5" y="73.5">1&quot;</text>
<text x="107.6" y="94.3">2&quot;</text>
<text x="122" y="94.1">HB14212-O w/HJN14-O</text>
<text x="188.3" y="90">6101</text>
<text x="239.7" y="93.2">TF316114 @</text>
<text x="102.2" y="101.5">MINIMUM</text>
<text x="104.9" y="97.9">51mm</text>
<text x="127" y="97.7">@ 20&quot;(508mm) O.C.</text>
<text x="223" y="100.5">6108E</text>
<text x="239.7" y="96.8">20&quot; (508mm) O.C.</text>
<text x="100.2" y="105.1">BLOCK-OUT</text>
<text x="97.8" y="108.7">REQUIREMENT</text>
<text x="233.3" y="127.7">3/11/02</text>
<text x="120.6" y="135.9">38mm</text>
<text x="120.7" y="132.3">1 1/2&quot;</text>
<text x="178" y="137.7">1 7/8&quot;</text>
<text x="206.7" y="137.7">1&quot;</text>
<text x="115.9" y="143">BLOCK-OUT</text>
<text x="118" y="139.4">MINIMUM</text>
<text x="177.8" y="141.3">48mm</text>
<text x="204" y="141.3">25mm</text>
<text x="113.5" y="146.6">REQUIREMENT</text>
</g>
<g font-size="2.7">
<text x="203.9" y="195.5">2626 S. Sheridan</text>
<text x="228.1" y="195.5">PO Box 17249</text>
<text x="203.8" y="202.1">P: +1-316-945-9328</text>
<text x="204" y="198.8">Wichita, Kansas 67217-0249 USA</text>
<text x="231.3" y="202.1">F: +1-316-945-0789</text>
</g>
<text font-size="2.3" x="12" y="203.6">K:\EXPANSION\6000\6fvs\6FVS-1E.dwg Mar 18, 2002 - 2:47pm</text>
</svg>
